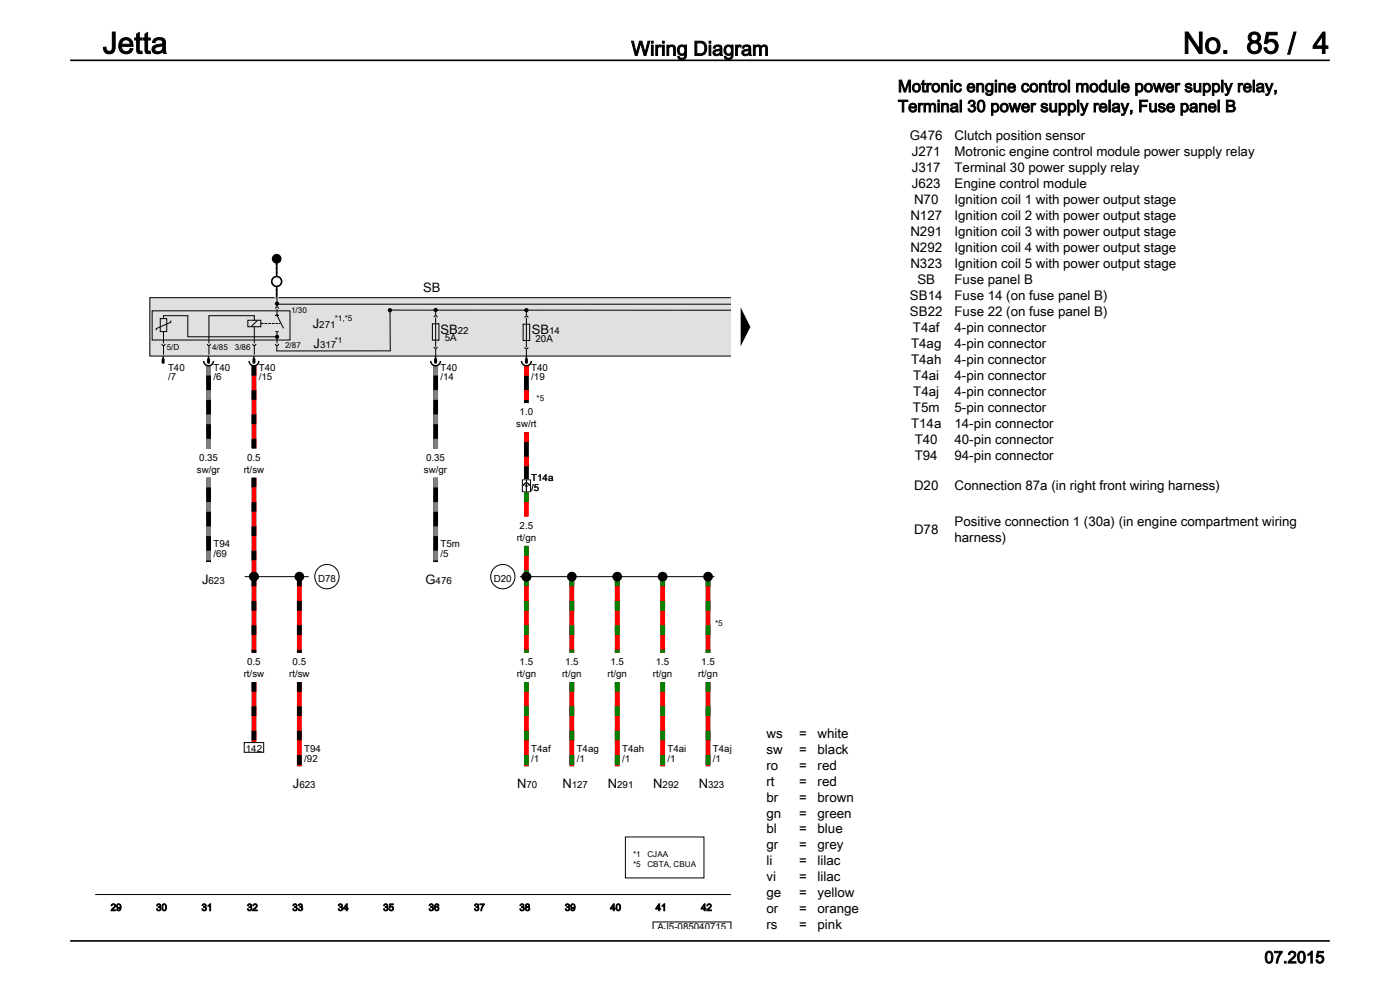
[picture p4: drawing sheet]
<svg xmlns="http://www.w3.org/2000/svg" width="297mm" height="210mm" viewBox="0 0 297 210" stroke-linecap="round" stroke-linejoin="round" font-family="sans-serif">
<path d="M20.2 189.8h134.9M138.5 197v-1.4h16.6v1.4" fill="none" stroke="#000" stroke-width=".21"/>
<path d="M31.8 63.1h123.3v12.4h-123.3z" fill="#e0e0e0"/>
<g fill="none" stroke="#000" stroke-width=".21">
<path d="M58.3 54.9h.7zM32.3 65.9h29.2v6.2h-29.2zM34 67.6h1.4v2.7h-1.4zM34.3 73a.34 .34 0 0 0 .4 .3 .34 .34 0 0 0 .3-.3M34.7 67.7v-.7h5.1v4.4h19M34.7 70.4v2.4M34.7 73.4v1.8M36.2 68v.3l-3.1 1.4v.4M44 73a.34 .34 0 0 0 .3 .3 .34 .34 0 0 0 .4-.3M44.3 73.4v1.8M52.6 67.9h2.7v1.4h-2.7zM53.6 73a.34 .34 0 0 0 .4 .3 .34 .34 0 0 0 .3-.3"/>
<path d="M54 68.1v-1.1h-9.7v5.8M54 69.3v3.5M54 73.4v1.8M54.6 67.9l-1.3 1.4M58.4 73a.34 .34 0 0 0 .4 .3 .34 .34 0 0 0 .3-.3M58.4 65.5a.34 .34 0 0 1 .4-.4 .34 .34 0 0 1 .3 .4M58.4 70.3h.7M58.8 62.8v1.6M58.8 65.5v1.4h.3h-.7h.4l1.3 2.8M58.8 70.3v2.5M91.7 68.7h1.4v3.5h-1.4zM92.1 67.3a.34 .34 0 0 1 .3-.3 .34 .34 0 0 1 .4 .3"/>
<path d="M92.1 73.6a.34 .34 0 0 0 .3 .3 .34 .34 0 0 0 .4-.3M92.4 66.1v.8M92.4 74v1.7M92.4 67.3v6.2M111 68.8h1.4v3.4h-1.4zM111.3 67.4a.34 .34 0 0 1 .4-.4 .34 .34 0 0 1 .3 .4M111.3 73.6a.34 .34 0 0 0 .4 .4 .34 .34 0 0 0 .3-.4M111.7 66.1v.9M111.7 74.1v1.7M111.7 67.4v6.2M155.1 63.1h-123.3v12.4h123.3M155.1 65.8h-72.4l.1 8.6h-24.1v-1.1"/>
<path d="M155.1 64.5h-96.3v.6M110.8 101.8h1.7v2.5h-1.7zM51.9 122.3h13.6zM110.3 122.3h41.3zM132.7 177.5h16.6v8.7h-16.6z"/>
<circle cx="58.8" cy="64.4" r=".34"/>
<circle cx="58.8" cy="71.4" r=".34"/>
<circle cx="82.7" cy="65.8" r=".34"/>
<circle cx="92.4" cy="65.8" r=".34"/>
<circle cx="111.7" cy="65.8" r=".34"/>
<circle cx="69.4" cy="122.3" r="2.58"/>
<circle cx="106.7" cy="122.3" r="2.58"/>
</g>
<g fill="#000">
<path d="M157.1 65.2l2.1 4.1-2.1 4.2z"/>
<circle cx="58.8" cy="64.4" r=".34"/>
<circle cx="58.8" cy="71.4" r=".34"/>
<circle cx="82.7" cy="65.8" r=".34"/>
<circle cx="92.4" cy="65.8" r=".34"/>
<circle cx="111.7" cy="65.8" r=".34"/>
</g>
<path d="M55.3 68.6h4.2" fill="none" stroke="#000" stroke-width=".21" stroke-dasharray=".6 .2" stroke-linecap="butt"/>
<path d="M58.7 59.7v3.4" fill="none" stroke="#fff" stroke-width=".97" stroke-linecap="butt"/>
<path d="M58.7 59.7v3.4" fill="none" stroke="#000" stroke-width=".35"/>
<path d="M58.7 59.7v3.4" fill="none" stroke="#000" stroke-width=".35" stroke-dasharray=".3 .5" stroke-linecap="butt"/>
<circle cx="58.7" cy="59.7" r="1.03" fill="#fff"/>
<g fill="none" stroke="#000" stroke-width=".31">
<path d="M43.2 76.6a1.03 1.03 0 0 0 1 1 1.03 1.03 0 0 0 1.1-1M44.2 75.5v1.1M52.8 76.6a1.03 1.03 0 0 0 1.1 1 1.03 1.03 0 0 0 1-1M53.9 75.5v1.1M110.6 76.6a1.03 1.03 0 0 0 1.1 1 1.03 1.03 0 0 0 1-1M111.7 75.5v1.1"/>
<circle cx="58.7" cy="59.7" r="1.03"/>
</g>
<path d="M44.2 77.6v17.5M53.9 77.6v17.5M111.7 77.6v7.9M111.7 91.7v10M44.2 101.3v17.9M53.9 101.3v21M63.5 122.3v16.2M63.5 144.7v17.9" fill="none" stroke="#fff" stroke-width="1.9" stroke-linecap="butt"/>
<path d="M44.2 77.6v17.5M111.7 77.6v7.9M111.7 91.7v10M44.2 101.3v17.9" fill="none" stroke="#000" stroke-width="1" stroke-linecap="butt"/>
<path d="M111.7 77.6v7.9M111.7 91.7v10" fill="none" stroke="#f00" stroke-width="1" stroke-dasharray="2.1 3.1" stroke-linecap="butt"/>
<path d="M44.2 76.3v.6M53.9 76.3v.6M111.7 76.3v.6" fill="none" stroke="#000" stroke-width=".64"/>
<path d="M111.1 103.1a.6 .6 0 0 1 .6-.6 .6 .6 0 0 1 .6 .6M111.7 101.8v.7M111.7 103.4v.9" fill="none" stroke="#000" stroke-width=".21"/>
<path d="M111.7 102.9v.3" fill="none" stroke="#000" stroke-width=".37"/>
<path d="M53.9 77.6v17.5M53.9 101.3v21M63.5 122.3v16.2M63.5 144.7v17.9" fill="none" stroke="#f00" stroke-width="1" stroke-linecap="butt"/>
<path d="M53.9 77.6v17.5M53.9 101.3v21M63.5 122.3v16.2M63.5 144.7v17.9" fill="none" stroke="#000" stroke-width="1" stroke-dasharray="2.1 3.1" stroke-linecap="butt"/>
<g fill="#000">
<circle cx="53.9" cy="122.3" r="1.03"/>
<circle cx="63.5" cy="122.3" r="1.03"/>
</g>
<path d="M44.2 77.6v17.5M44.2 101.3v17.9" fill="none" stroke="#808080" stroke-width="1" stroke-dasharray="2.1 3.1" stroke-linecap="butt"/>
<path d="M58.7 54.9v4.8" fill="none" stroke="#fff" stroke-width=".97" stroke-linecap="butt"/>
<path d="M58.7 54.9v4.8" fill="none" stroke="#000" stroke-width=".35"/>
<path d="M58.7 59.7v-4.8" fill="none" stroke="#000" stroke-width=".35" stroke-dasharray=".3 .5" stroke-linecap="butt"/>
<circle cx="58.7" cy="59.7" r="1.03" fill="#fff"/>
<g fill="none" stroke="#000" stroke-width=".31">
<path d="M34.6 75.5v1.1M91.4 76.6a1.03 1.03 0 0 0 1 1 1.03 1.03 0 0 0 1-1M92.4 75.5v1.1"/>
<circle cx="58.7" cy="59.7" r="1.03"/>
</g>
<g fill="#000">
<circle cx="58.7" cy="54.9" r="1.03"/>
<circle cx="53.9" cy="122.3" r="1.03"/>
<circle cx="111.7" cy="122.3" r="1.03"/>
<circle cx="121.3" cy="122.3" r="1.03"/>
<circle cx="130.9" cy="122.3" r="1.03"/>
<circle cx="140.6" cy="122.3" r="1.03"/>
<circle cx="150.2" cy="122.3" r="1.03"/>
</g>
<g fill="none" stroke="#fff" stroke-width="1.9" stroke-linecap="butt">
<path d="M92.4 77.6v17.5M92.4 101.3v17.9M111.7 104.4v5.2M111.7 115.8v22.7M53.9 122.3v16.2M121.3 122.3v16.2M130.9 122.3v16.2M140.6 122.3v16.2M150.2 122.3v16.2M53.9 144.7v12.8M111.7 144.7v17.9M121.3 144.7v17.9"/>
<path d="M130.9 144.7v17.9M140.6 144.7v17.9M150.2 144.7v17.9"/>
</g>
<path d="M92.4 77.6v17.5M92.4 101.3v17.9" fill="none" stroke="#000" stroke-width="1" stroke-linecap="butt"/>
<path d="M92.4 77.6v17.5M92.4 101.3v17.9" fill="none" stroke="#808080" stroke-width="1" stroke-dasharray="2.1 3.1" stroke-linecap="butt"/>
<path d="M34.6 76.3v.6M92.4 76.3v.6" fill="none" stroke="#000" stroke-width=".64"/>
<g fill="none" stroke="#f00" stroke-width="1" stroke-linecap="butt">
<path d="M111.7 104.4v5.2M111.7 115.8v22.7M53.9 122.3v16.2M121.3 122.3v16.2M130.9 122.3v16.2M140.6 122.3v16.2M150.2 122.3v16.2M53.9 144.7v12.8M111.7 144.7v17.9M121.3 144.7v17.9M130.9 144.7v17.9M140.6 144.7v17.9"/>
<path d="M150.2 144.7v17.9"/>
</g>
<path d="M111.7 104.4v5.2M111.7 115.8v6.5M111.7 122.3v16.2M121.3 122.3v16.2M130.9 122.3v16.2M140.6 122.3v16.2M150.2 122.3v16.2M111.7 144.7v17.9M121.3 144.7v17.9M130.9 144.7v17.9M140.6 144.7v17.9M150.2 144.7v17.9" fill="none" stroke="#008000" stroke-width="1" stroke-dasharray="2.1 3.1" stroke-linecap="butt"/>
<path d="M53.9 122.3v16.2M53.9 144.7v12.8" fill="none" stroke="#000" stroke-width="1" stroke-dasharray="2.1 3.1" stroke-linecap="butt"/>
<path d="M111.1 103.1a.6 .6 0 0 1 .6-.6 .6 .6 0 0 1 .6 .6M111.7 101.8v.7M111.7 103.4v.9M51.8 157.5h4.1v2.1h-4.1z" fill="none" stroke="#000" stroke-width=".21"/>
<path d="M111.7 102.9v.3" fill="none" stroke="#000" stroke-width=".37"/>
<path d="M15 12.8h267M15 199.6h267" fill="none" stroke="#000" stroke-width=".35"/>
<g font-size="6.3">
<text x="21.8" y="11.3">Jetta</text>
<text x="250.9" y="11.3">No. 85 / 4</text>
</g>
<text font-size="4.2" x="133.9" y="11.8">Wiring Diagram</text>
<g font-size="3.5">
<text x="190.5" y="19.5">Motronic engine control module power supply relay,</text>
<text x="190.5" y="23.8">Terminal 30 power supply relay, Fuse panel B</text>
<text x="268.2" y="204.3">07.2015</text>
</g>
<g font-size="2.8">
<text x="193" y="29.8">G476</text>
<text x="202.5" y="29.8">Clutch position sensor</text>
<text x="193.4" y="33.1">J271</text>
<text x="202.5" y="33.1">Motronic engine control module power supply relay</text>
<text x="193.4" y="36.5">J317</text>
<text x="193.4" y="39.9">J623</text>
<text x="202.5" y="36.5">Terminal 30 power supply relay</text>
<text x="202.5" y="39.9">Engine control module</text>
<text x="193.1" y="46.7">N127</text>
<text x="193.9" y="43.3">N70</text>
<text x="202.5" y="43.3">Ignition coil 1 with power output stage</text>
<text x="202.5" y="46.7">Ignition coil 2 with power output stage</text>
<text x="193.1" y="50.1">N291</text>
<text x="193.1" y="53.5">N292</text>
<text x="202.5" y="50.1">Ignition coil 3 with power output stage</text>
<text x="202.5" y="53.5">Ignition coil 4 with power output stage</text>
<text x="193.1" y="56.8">N323</text>
<text x="202.5" y="56.8">Ignition coil 5 with power output stage</text>
<text x="89.8" y="61.9">SB</text>
<text x="193" y="63.6">SB14</text>
<text x="194.6" y="60.2">SB</text>
<text x="202.5" y="60.2">Fuse panel B</text>
<text x="202.5" y="63.6">Fuse 14 (on fuse panel B)</text>
<text x="66.4" y="69.5">J</text>
<text x="93.5" y="70.8">SB</text>
<text x="112.8" y="70.9">SB</text>
<text x="193" y="67">SB22</text>
<text x="193.7" y="70.4">T4af</text>
<text x="202.5" y="67">Fuse 22 (on fuse panel B)</text>
<text x="202.5" y="70.4">4-pin connector</text>
<text x="66.5" y="73.7">J</text>
<text x="193.3" y="73.8">T4ag</text>
<text x="193.3" y="77.2">T4ah</text>
<text x="202.5" y="73.8">4-pin connector</text>
<text x="202.5" y="77.2">4-pin connector</text>
<text x="193.8" y="80.6">T4ai</text>
<text x="193.8" y="83.9">T4aj</text>
<text x="202.5" y="80.6">4-pin connector</text>
<text x="202.5" y="83.9">4-pin connector</text>
<text x="193.7" y="87.3">T5m</text>
<text x="202.5" y="87.3">5-pin connector</text>
<text x="193.3" y="90.7">T14a</text>
<text x="194.1" y="94.1">T40</text>
<text x="202.5" y="90.7">14-pin connector</text>
<text x="202.5" y="94.1">40-pin connector</text>
<text x="194.1" y="97.5">T94</text>
<text x="202.5" y="97.5">94-pin connector</text>
<text x="193.9" y="103.9">D20</text>
<text x="202.5" y="103.9">Connection 87a (in right front wiring harness)</text>
<text x="193.9" y="113.3">D78</text>
<text x="202.5" y="111.6">Positive connection 1 (30a) (in engine compartment wiring</text>
<text x="202.5" y="115">harness)</text>
<text x="42.9" y="123.9">J</text>
<text x="90.3" y="123.9">G</text>
<text x="162.6" y="156.5">ws</text>
<text x="162.6" y="159.9">sw</text>
<text x="169.5" y="156.5">=</text>
<text x="169.5" y="159.9">=</text>
<text x="173.4" y="156.5">white</text>
<text x="173.4" y="159.9">black</text>
<text x="62.1" y="167.2">J</text>
<text x="109.7" y="167.2">N</text>
<text x="119.3" y="167.2">N</text>
<text x="129" y="167.2">N</text>
<text x="138.6" y="167.2">N</text>
<text x="148.2" y="167.2">N</text>
<text x="162.6" y="163.3">ro</text>
<text x="162.6" y="166.6">rt</text>
<text x="169.5" y="163.3">=</text>
<text x="169.5" y="166.6">=</text>
<text x="173.4" y="163.3">red</text>
<text x="173.4" y="166.6">red</text>
<text x="162.6" y="170">br</text>
<text x="162.6" y="173.4">gn</text>
<text x="169.5" y="170">=</text>
<text x="169.5" y="173.4">=</text>
<text x="173.4" y="170">brown</text>
<text x="173.4" y="173.4">green</text>
<text x="162.6" y="176.8">bl</text>
<text x="169.5" y="176.8">=</text>
<text x="173.4" y="176.8">blue</text>
<text x="162.6" y="180.2">gr</text>
<text x="162.6" y="183.6">li</text>
<text x="169.5" y="180.2">=</text>
<text x="169.5" y="183.6">=</text>
<text x="173.4" y="180.2">grey</text>
<text x="173.4" y="183.6">lilac</text>
<text x="162.6" y="187">vi</text>
<text x="162.6" y="190.3">ge</text>
<text x="169.5" y="187">=</text>
<text x="169.5" y="190.3">=</text>
<text x="173.4" y="187">lilac</text>
<text x="173.4" y="190.3">yellow</text>
<text x="162.6" y="193.7">or</text>
<text x="162.6" y="197.1">rs</text>
<text x="169.5" y="193.7">=</text>
<text x="169.5" y="197.1">=</text>
<text x="173.4" y="193.7">orange</text>
<text x="173.4" y="197.1">pink</text>
</g>
<g font-size="2.1">
<text x="67.7" y="69.5">271</text>
<text x="97.1" y="70.8">22</text>
<text x="116.5" y="70.9">14</text>
<text x="67.9" y="73.7">317</text>
<text x="94.4" y="72.4">5A</text>
<text x="113.6" y="72.5">20A</text>
<text x="35.6" y="78.6">T40</text>
<text x="35.6" y="80.7">/7</text>
<text x="45.3" y="78.6">T40</text>
<text x="45.3" y="80.7">/6</text>
<text x="54.9" y="78.6">T40</text>
<text x="54.9" y="80.7">/15</text>
<text x="93.4" y="78.6">T40</text>
<text x="93.4" y="80.7">/14</text>
<text x="112.7" y="78.6">T40</text>
<text x="112.7" y="80.7">/19</text>
<text x="110.2" y="88.1">1.0</text>
<text x="109.5" y="90.7">sw/rt</text>
<text x="41.8" y="100.3">sw/gr</text>
<text x="42.2" y="97.7">0.35</text>
<text x="51.7" y="100.3">rt/sw</text>
<text x="52.4" y="97.7">0.5</text>
<text x="89.9" y="100.3">sw/gr</text>
<text x="90.4" y="97.7">0.35</text>
<text x="112.7" y="102">T14a</text>
<text x="112.7" y="104.1">/5</text>
<text x="110.2" y="112.2">2.5</text>
<text x="45.3" y="116.1">T94</text>
<text x="45.3" y="118.2">/69</text>
<text x="93.4" y="116.1">T5m</text>
<text x="93.4" y="118.2">/5</text>
<text x="109.6" y="114.7">rt/gn</text>
<text x="44.2" y="123.9">623</text>
<text x="67.5" y="123.5">D78</text>
<text x="92.4" y="123.9">476</text>
<text x="104.8" y="123.5">D20</text>
<text x="51.7" y="143.6">rt/sw</text>
<text x="52.4" y="141.1">0.5</text>
<text x="61.3" y="143.6">rt/sw</text>
<text x="62.1" y="141.1">0.5</text>
<text x="109.6" y="143.6">rt/gn</text>
<text x="110.2" y="141.1">1.5</text>
<text x="119.2" y="143.6">rt/gn</text>
<text x="119.9" y="141.1">1.5</text>
<text x="128.9" y="143.6">rt/gn</text>
<text x="129.5" y="141.1">1.5</text>
<text x="138.5" y="143.6">rt/gn</text>
<text x="139.1" y="141.1">1.5</text>
<text x="148.1" y="143.6">rt/gn</text>
<text x="148.8" y="141.1">1.5</text>
<text x="52.2" y="159.6">142</text>
<text x="64.5" y="159.5">T94</text>
<text x="64.5" y="161.5">/92</text>
<text x="112.7" y="159.5">T4af</text>
<text x="112.7" y="161.5">/1</text>
<text x="122.3" y="159.5">T4ag</text>
<text x="122.3" y="161.5">/1</text>
<text x="132" y="159.5">T4ah</text>
<text x="132" y="161.5">/1</text>
<text x="141.6" y="159.5">T4ai</text>
<text x="141.6" y="161.5">/1</text>
<text x="151.2" y="159.5">T4aj</text>
<text x="151.2" y="161.5">/1</text>
<text x="63.5" y="167.2">623</text>
<text x="111.7" y="167.2">70</text>
<text x="121.3" y="167.2">127</text>
<text x="130.9" y="167.2">291</text>
<text x="140.6" y="167.2">292</text>
<text x="150.2" y="167.2">323</text>
<text x="23.5" y="193.2">29</text>
<text x="33.1" y="193.2">30</text>
<text x="42.8" y="193.2">31</text>
<text x="52.4" y="193.2">32</text>
<text x="62" y="193.2">33</text>
<text x="71.7" y="193.2">34</text>
<text x="81.3" y="193.2">35</text>
<text x="90.9" y="193.2">36</text>
<text x="100.6" y="193.2">37</text>
<text x="110.2" y="193.2">38</text>
<text x="119.8" y="193.2">39</text>
<text x="129.5" y="193.2">40</text>
<text x="139.1" y="193.2">41</text>
<text x="139.5" y="197.3">AJ5-085040715</text>
<text x="148.7" y="193.2">42</text>
</g>
<g font-size="1.7">
<text x="61.8" y="66.4">1/30</text>
<text x="71" y="68.1">*1,*5</text>
<text x="35.4" y="74.2">5/D</text>
<text x="45" y="74.2">4/85</text>
<text x="49.8" y="74.2">3/86</text>
<text x="60.5" y="73.8">2/87</text>
<text x="71" y="72.8">*1</text>
<text x="113.8" y="85">*5</text>
<text x="151.7" y="132.7">*5</text>
<text x="134.3" y="181.7">*1</text>
<text x="134.3" y="183.9">*5</text>
<text x="137.4" y="181.7">CJAA</text>
<text x="137.4" y="183.9">CBTA, CBUA</text>
</g>
</svg>
